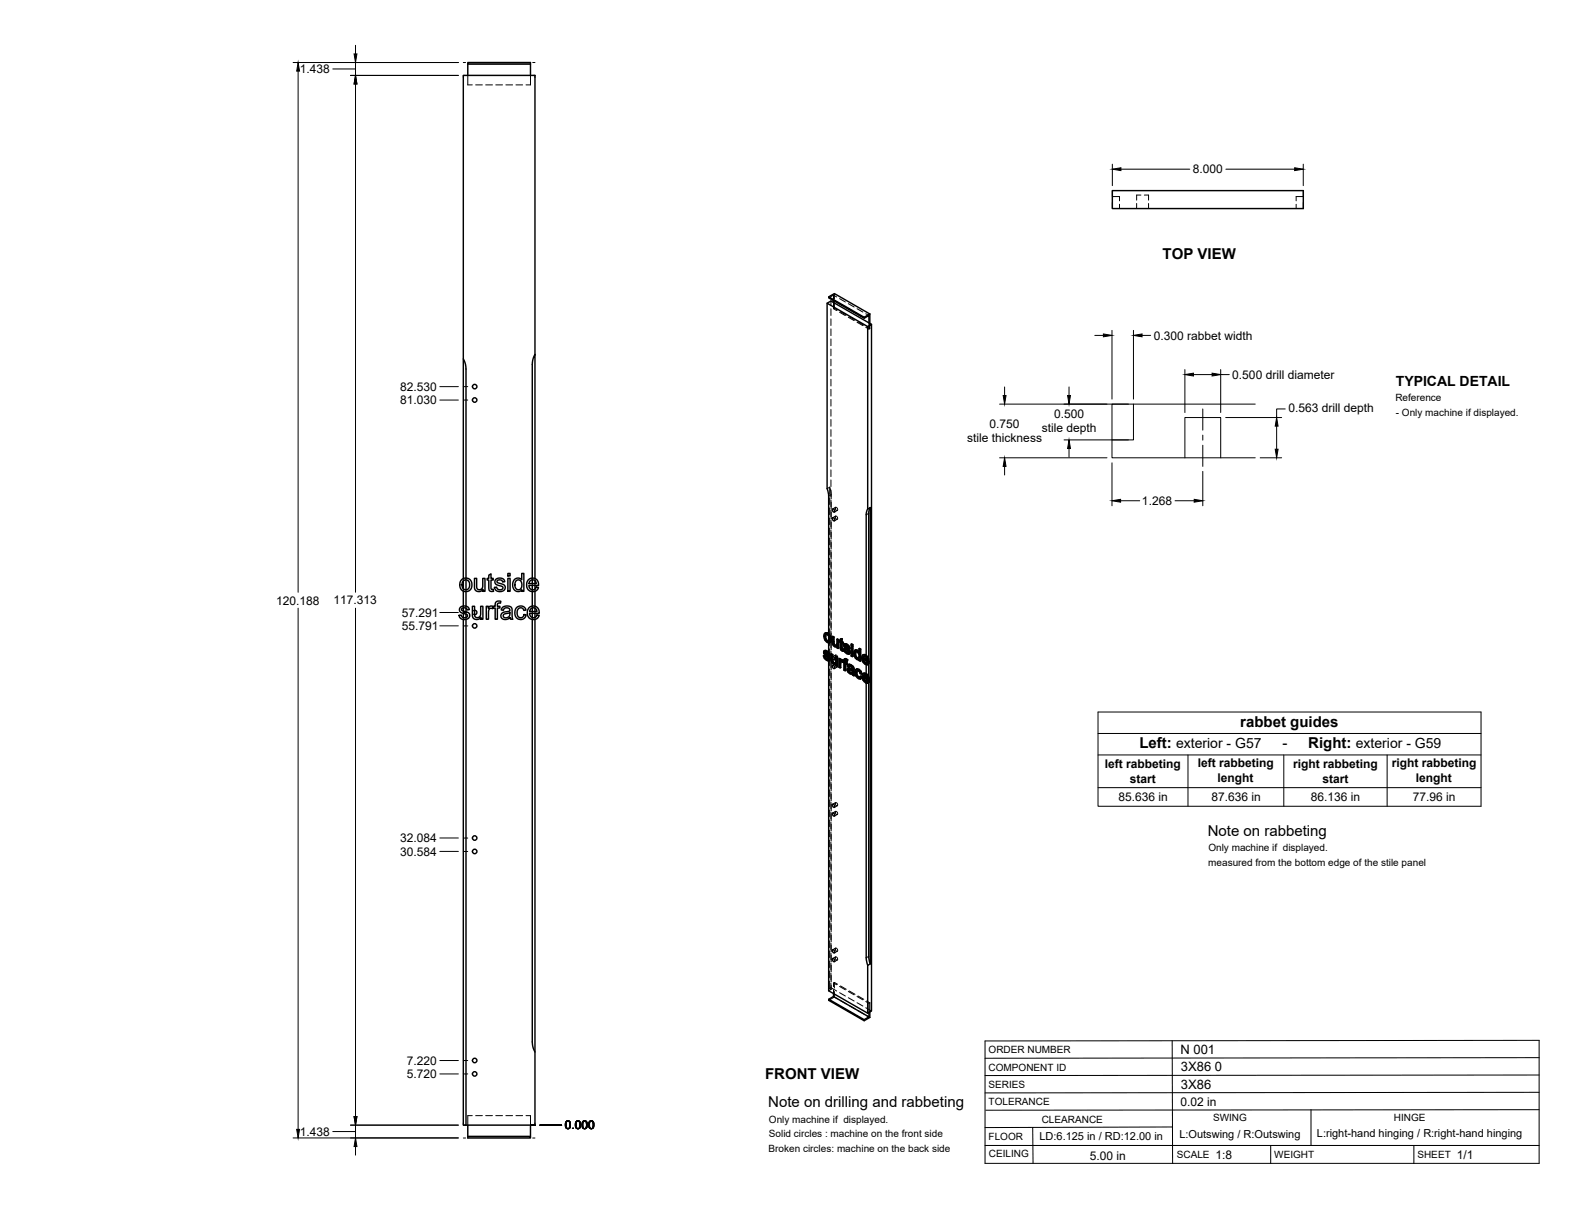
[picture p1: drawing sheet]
<svg xmlns="http://www.w3.org/2000/svg" width="559mm" height="432mm" viewBox="0 0 559 432" stroke-linecap="round" stroke-linejoin="round" font-family="sans-serif">
<!-- layer: Visible -->
<g fill="none" stroke="#000" stroke-width=".51">
<path d="M166 22.8v4M188.2 22.8h-22.2v-.6h22.2v4.6M394.7 67.6h67.7v6.4h-67.7zM293.5 107.6l14.3 8.3M294 105.3l2-1.1 12.6 7.2M295.7 106.7v.6M306.6 112.6l-12.6-7.3v.4l12.6 7.2M308.6 111.4l-2 1.2v.3l1.7-.9v2.6M308.6 111.4v3.4M309.2 115.1l-14.4-8.3-1.3 .8v65.8M164.4 127.3v78M189.8 125.7v-98.9h-25.4v100.5l.6 1.4 .3 2.2v74.2"/>
<path d="M293.5 173.4l.5 2.6v48.9M295.4 183.8l.6 .1 .1 .8-.6-.1zM295.4 180.6l.6 .2 .1 .8-.6-.1zM307.8 180.6v-64.7l1.4-.8v243.6l-1.4 .8v-17l1-.5M307.9 180.6l-.6 2v49.9M308.7 180.1l-.5 2v51.6M308.8 180.1l-1 .5M308.8 180.1v161.9M163.3 215.5l.9-.4h1.2a1.33 1.33 0 0 1 1.1 1.2l-.8 .1a1.02 1.02 0 0 0-.9-.8 1.02 1.02 0 0 0-1 .8l2.6 1.2a1.65 1.65 0 0 1-.4 2 1.65 1.65 0 0 1-2 .1l-.8-.6-.3-.8 .7-.1a1.1 1.1 0 0 0 1.1 1 1.1 1.1 0 0 0 1.1-1l-2-.8a1.17 1.17 0 0 1-.5-1.9zM163.8 205.6a2.31 2.31 0 0 1 3.6 1.8 2.31 2.31 0 0 1-3.3 2.2l-.1-.1a2.81 2.81 0 0 1-.2-3.9zM164.4 219.8v179.4h.9M164.4 206.1v2.8"/>
<path d="M164.4 209.7v5.3M164.4 215.7v1.1M164.4 217.6v1.5M164.4 206.1l.5-.3h.8l.8 .9v1.6l-.7 .9h-1l-.7-.8-.1-1.4zM165.3 205.8v3.5M165.3 209.9v5.2M165.3 215.8v1.3M165.3 217.9v1.2M165.3 219.8v179.4M167.6 215.1h.8v2.6a1.15 1.15 0 0 0 1.1 1.4 1.15 1.15 0 0 0 1-1.5v-2.5h.8v4.6h-.7v-.7a1.63 1.63 0 0 1-1.9 .8 1.63 1.63 0 0 1-1.1-1.8zM168.3 205.2h.8v2.6a1.15 1.15 0 0 0 1.2 1.4 1.15 1.15 0 0 0 1-1.5v-2.5h.8v4.6h-.7v-.7a1.63 1.63 0 0 1-2 .8 1.63 1.63 0 0 1-1.1-1.9zM168.4 216.5a.79 .79 0 0 1 .8 .8 .79 .79 0 0 1-.8 .8"/>
<path d="M172.5 215.1h.7v.7a1.12 1.12 0 0 1 1.8-.6l.7-.1v-.5a1.33 1.33 0 0 1 .6-1.2 1.33 1.33 0 0 1 1.4-.1l-.1 .7a.71 .71 0 0 0-.8 0 .71 .71 0 0 0-.3 .7v.4h.9v.6h-.9v4h-.8v-4h-.7v-.3l-.2 .6-.4-.2a1.07 1.07 0 0 0-1.1 1.5v2.4h-.8zM173.4 204.1l.8-.5v1.6h.8v.6h-.8v3.1l.8 .2 .1 .7-.6 .1a1.04 1.04 0 0 1-1.1-1.5v-2.6h-.6v-.6h.6zM176 205.5l.8-.4 1.2 .1a1.33 1.33 0 0 1 1.1 1.2l-.8 .1a.96 .96 0 0 0-1-.8 .96 .96 0 0 0-.9 .9l2.6 1.1a1.57 1.57 0 0 1-.2 1.9 1.57 1.57 0 0 1-1.9 .3l-.8-.3-.5-.6-.2-.6 .8-.1a1.09 1.09 0 0 0 1.1 1 1.09 1.09 0 0 0 1.1-1l-1.9-.7a1.2 1.2 0 0 1-.9-.9 1.2 1.2 0 0 1 .4-1.2zM178.3 215.5l1.8-.5 1.3 .5 .5 4.2h-.8l-.1-.6a1.75 1.75 0 0 1-2 .8 1.75 1.75 0 0 1-1.3-1.7l.8-.9 1.5-.3a.7 .7 0 0 0 .9-.8 .7 .7 0 0 0-1-.5l-.9 .2-.4 .6-.8-.1zM178.8 218l1.3-.4a.43 .43 0 0 1 .6-.2 .43 .43 0 0 1 .2 .6 1.2 1.2 0 0 1-1 1.2 1.2 1.2 0 0 1-1.4-.9zM180.2 205.2h.8v4.6h-.8zM180.2 203.5h.8v.8h-.8zM182.4 205.7a1.73 1.73 0 0 1 2.7 0v-2.2h.8v6.3h-.8v-.6a1.9 1.9 0 0 1-2.3 .4 1.9 1.9 0 0 1-.9-2.1zM183.1 206.1l.8-.4 .9 .5 .4 1.2-.2 1.2a1.26 1.26 0 0 1-1.7 .5 1.26 1.26 0 0 1-.6-1.6zM183.2 215.6a1.96 1.96 0 0 1 3.4 .9l-.8 .1a1.29 1.29 0 0 0-1.7-.8 1.29 1.29 0 0 0-.6 1.8l.2 .9 .5 .6a1.16 1.16 0 0 0 1.7-1.1l.8 .1-.4 .9a2.18 2.18 0 0 1-2.8 .4 2.18 2.18 0 0 1-.7-2.8zM187.4 205.7a2.15 2.15 0 0 1 2.6-.4 2.15 2.15 0 0 1 1.1 2.4h-3.5l.2 .8a1.29 1.29 0 0 0 1.3 .8 1.29 1.29 0 0 0 1.1-1l.9 .1-.5 .9a2.33 2.33 0 0 1-3.2-.1 2.33 2.33 0 0 1-.2-3.1zM187.7 215.6a2.15 2.15 0 0 1 2.5-.3 2.15 2.15 0 0 1 1.1 2.3h-3.4l.2 .8a1.29 1.29 0 0 0 1.2 .8 1.29 1.29 0 0 0 1.2-1l.8 .1-.5 .9a2.35 2.35 0 0 1-3.2-.1 2.35 2.35 0 0 1-.1-3.2z"/>
<path d="M188.1 206.1l.5-.3h.9l.5 .4 .3 .9h-2.6zM188.3 216l.6-.3a1.27 1.27 0 0 1 1.6 1.3h-2.6zM188.8 219.8v149.9l.4 2.2 .6 1.4M188.8 205.1v-75.8l.4-2.2 .6-1.4v79.6M188.8 205.8v1.3M188.8 207.7v1.6M188.8 209.9v5.2M188.8 215.7v1.3M188.8 217.6v1.5M189.8 219.8v179.4h-24.5M189.8 206v1.1M189.8 207.7v1.3"/>
<path d="M189.8 209.8v5.3M189.8 215.8v1.2M189.8 217.6v1.5M292.1 232.7l.5 .2M292.5 230.9l.9 .1M292.6 232.9l.2-.2 .2 .6-.2 .1zM292.7 231.6l.4 .3M292.7 231.8l1.4 1.1M292.7 224.7l.6-.2 .5 .2zM292.7 224.7l-.4 .5v1l.9 1.5a.95 .95 0 0 0 1.4 .2M292.7 230.8l-.3 .2M292.8 225.9l.2 1"/>
<path d="M292.8 233.4l.5 .5 .5-.1M292.8 230.9l.6 .1 .5 .4M292.8 232.7l-.4-.2a1.16 1.16 0 0 0 .5 1.5l.7 .4 .6-.1M292.9 232l1.5 1.3M292.9 231.4v.1M292.9 231.7l-.2-.3 .7 .3 .4 .6 .4 .2M293 226.9l.2-.1 .6 .6-.4 .1zM293 233.3l.5 .4M293 230.8l-.6 .1-.2 .7 .4 .7 1.1 1.1v.6M293.1 225.1l-.1 .7M293.2 231.1l.5 .4 .2-.1 .4 .4M293.2 226.8l-.2-.9a.5 .5 0 0 1 0-.8 .5 .5 0 0 1 .8 .3l.4 .8 .1 1-.2 .4-.6-.1"/>
<path d="M293.3 233.9l.4 .1M293.5 224.8l.9 .9 .2-.1 .4 1.3M293.7 231.5l.4 .5 .2-.1 .1 .5-.2 .1-.1-.5M293.8 227.4l.3 .1M293.8 224.7l.8 .9M293.8 234h-.1M293.9 233l.3 .4 .2-.1 .1 .5M294 225.7v1.8M294 228.1v3.3M294 232.4v.3M294.2 233.4l.1 .5 .2-.1-.1 .4M294.3 233.9l-.1 .4 .2-.1-.3 .2-.1 117.1 13.8 8"/>
<path d="M294.4 225.7l.3 1.3 .3-.1-.2 .8M294.7 227l-.1 .9 .2-.2-.4 .3M294.8 232.1l.7 .1v2.3M295.3 225.9l.6 .1v2.2M295.3 232.4v2.2l.2-.1 .2 .4M295.3 234.6l.2 .4 .2-.1 .3 .3M295.4 236.2l.6 .1 .1 .8-.6-.1zM295.5 235l.3 .3h.6M295.5 232.2l-.7-.1 .1 2.6 .8 1h.8M295.5 233l.4 .1 .3 .8-.3 .2-.4-.3M295.7 226.1v2.2l.2-.1 .2 .4M295.7 228.3l.2 .5 .2-.2 .4 .3"/>
<path d="M295.8 235.3l.4 .1M295.9 228.8l.3 .3 .6-.1-.2 .2M295.9 226l-.6-.1v2.6l.7 .9 .5 .2 .5-.2M296.2 229.1l.4 .1M296.4 235.3l-.2 .1M296.4 235.2l-.2 .2M296.5 233.1l.7 .1v3l-.3 .1v-3M296.5 235.7v.4l.4 .2M296.5 235.7l-.1 .1M296.9 226.8l.7 .1v3.1l-.3 .1v-3M297 229.4v.5l.3 .2M297 229.4l-.2 .1"/>
<path d="M297.2 233.2l-.7-.1-.1 2.1M297.6 226.9l-.7-.1v1.9l-.3 .5M297.6 233.7l.6 .1v.4l.3-.2M298 233.9v.5l.8-.3M298.1 234.8l.2 2.1-.2 .1v-1.6M298.1 227.3h-.3v.4l.3 .2 .1 2.5 .5 .5h.6l-.1-.4h-.4M298.1 226.8l.7-.2v1M298.2 233.8l-.6-.1v3l.5 .3M298.3 234.1h.5l.4 .3M298.4 234.7h.1M298.6 226.7v1.1l.6 .1M298.6 227.8l.6 .1-.2 .5v-.4"/>
<path d="M298.6 234.2l.4 .4M298.6 230.2l.4 .2M298.7 230.4l.5 .1M298.8 226.6l-.7 .2v.7l-.3-.2M298.8 228.3v1.8M298.9 235l-.6-.3v.6M299 228.4l-.4-.2v2h.3M299 234.5v.4l.4 .2v2.6l.4 .3M299 234.7l-.1 .3M299 230.6l.1 .5M299 234.9l-.1 .1M299.3 230.3l.4 .2"/>
<path d="M299.6 228.5l.9 .1M299.7 233.8l1.1 .3M299.7 230.5l.2-.2 .2 .6-.2 .1zM299.8 229.2l.4 .3M299.8 229.4l1.5 1.1M299.8 235l.8 .2-.2 .5v-.4M299.9 228.4l-.3 .2M299.9 233.7l-.3 .1M299.9 231l.5 .5h.5M299.9 228.5l1.2 .5M299.9 230.3l-.4-.1a1.29 1.29 0 0 0 .6 1.5l.7 .4 .5-.2M300 229.7l1.6 1.2"/>
<path d="M300 229v.1M300.1 229.3l-.3-.2 .7 .2 .4 .7 .4 .1M300.1 234.4v.5M300.1 235.5v2.4l-.3 .1v-2.6l.6 .3M300.1 233.9l.4 .3 .3-.1-.3 .5v-.4M300.1 230.9l.5 .5M300.1 228.4l-.7 .3v.5l1.5 1.9-.1 .5M300.3 228.7l.5 .4 .3-.1 .3 .5M300.4 233.8h-.8l-.2 .9-.4-.2h.4M300.4 231.5l.4 .1M300.5 234.6l-.1-.1a.27 .27 0 0 0-.4-.1 .27 .27 0 0 0-.2 .3v.3l.8 .2M300.8 229.1l.4 .5 .2-.1 .2 .5-.3 .1-.1-.5"/>
<path d="M300.9 237.1l.5-.1 1 .3M300.9 231.6h-.1M301 230.6l.3 .5 .3-.2 .1 .5M301 237.9l.2 .4 .2-.1 .4 .3M301.1 237.7l.3 .5M301.1 237l-.3 .2M301.2 238.3l.3 .4h.7M301.2 236.4l.1-.1-.2 .3zM301.2 237.6l-.1 .1M301.2 235.8l.8 .1 .6 .4M301.3 237.6l.3 .1a.59 .59 0 0 1 .7 .3 .59 .59 0 0 1-.1 .7l-.2 .1M301.3 237.6l-.2 .1"/>
<path d="M301.3 237.6l-.1 .1M301.3 236.3l.9 .5a.36 .36 0 0 1 .2 .6 .36 .36 0 0 1-.6-.1l-.6-.2M301.3 231.1l.1 .4 .3-.1-.2 .4M301.4 237l-.8 .3 .1 .9 .7 .8 1 .1 .1 .4 .5 .3M301.4 231.5l-.1 .4 .2-.1-.3 .3M301.4 235.7l-.5 .2M301.5 238.7h.8M301.8 236.1l.5 .4 .3-.2 .3 .4M302 229.7l.6 .1zM302 228.6l.6 .1zM302 229.7v3l.4 .3M302 228.6v.6l.4 .2"/>
<path d="M302 235.9l-.6-.2-.5 .2-.3 .4 .5 .3M302.3 236.5l.3 .4 .3-.2 .1 .5M302.6 229.8v3.1l-.2 .1v-3M302.6 228.7l-.2 .7v-.6M302.6 236.9l.2 .4 .2-.1 .1 2M302.8 237.3v2.1l.3-.2 .1 .4-.2 .2-.2-.4M303.4 232.1l.2 .9M303.4 230.7h.8l.5 .4M303.6 233l.2-.1 .5 .6-.3 .1zM303.6 231.3l.6 .1 .5 .9v1.1l-.3 .3-.3-.1M303.6 231.3l-.2 .8 .2-.2 .2 1M303.6 231.2v.1"/>
<path d="M303.7 230.6l-.4 .2M303.8 231.2l-.2 .7M303.8 238.8l.2 1 .2-.2 .6 .6M303.9 237.4l.9 .1 .7 .6M304 239.8l.5 .5h.6M304 230.8l.7 .4M304.1 237.3l-.4 .2M304.2 238l-.2 .7M304.2 230.7l-.5-.1a1.94 1.94 0 0 0 0 3.2l.7 .3 .4-.1M304.3 233.5l.3 .1M304.5 237.6l.7 .7 .3-.2 .3 1-.2 .1-.4-.9M304.7 230.2l.5 .2 .2-.1v4.2l-.2 .1v-4.2"/>
<path d="M304.8 234v.4l.4 .2M304.8 234l-.2 .1M304.8 237.5a1.12 1.12 0 0 0-1.4 .3 1.12 1.12 0 0 0 0 1.4l.8 1.3 1.1 .4M305.2 240l.4 .3M305.4 230.3l-.4-.3-.3 .2v1.5l-.3-.5M305.6 239.2l-.4-.2-.5-.9-.7-.1-.2 .8 .2-.1 .2 .9M306.1 232.4h1.1l.8 .9M306.2 233.4l1.5 .8-.5-1.1a.51 .51 0 0 0-.6-.3 .51 .51 0 0 0-.4 .6l.2-.1 1.2 .6M306.2 239h1.1l.9 .9M306.3 239.9l1.5 .9-.5-1.1a.51 .51 0 0 0-.6-.3 .51 .51 0 0 0-.4 .5l.3-.1 1.2 .7M306.4 233.9l.2 .6M306.4 234.7l.6 .6 .6-.1"/>
<path d="M306.6 232.9l-.2 .4M306.7 239.4l-.1 .4M306.9 232.5l.9 .9 .2-.1 .4 1.3M307 235.3l.4 .1M307.1 239.1l.8 .9 .3-.1 .3 1.3M307.2 232.4l-.7-.2-.7 .5 .1 1.7 .6 .9 .9 .6h.3l.6-.7M307.3 235.8v3.2l-.6-.2-.5 .2-.3 .6v1l.6 1.1 .6 .6 .7 .1 .7-.6M307.3 233.3v.5M307.3 234.4v.8M307.3 239.7v.5M307.5 235.3l-.1 .1M307.7 235l.4 .4"/>
<path d="M307.8 233.4l.3 1.4 .3-.2-.3 .2M307.9 240l.4 1.3 .2-.1-.2 .1M308.1 234.9l-1.9-1.1 .2 .9 .2-.2 .6 .6M308.2 234.9v.2M308.2 235.5v4.5M308.3 235.2l-.5 .6M308.3 235.2l-.4-.3-.5 .5M305.6 240.3l.3-.1-.6 .7zM305.9 240.2l-.5-.4-.4 .6-.5-.1M306.6 241.3l.5 .5h.6M306.6 240.5l.2 .6M307.1 241.8l.4 .1"/>
<path d="M307.3 240.9v.8l-.5-.6-.2 .2-.3-1 1.9 1.3M307.3 242.3v97.6M307.6 241.9h-.1M307.8 241.6l.5 .3M308.2 242.2l-.2 .2M308.2 242.2v97.1l.6 2.7M308.5 241.8l-.3 .4M308.5 241.8l-.5-.3-.5 .4M295.4 288.5l.6 .2 .1 .8-.6-.2zM295.4 285.4l.6 .2 .1 .8-.6-.2zM295.4 337l.6 .2 .1 .8-.6-.1zM307.3 339.8l.6 2.7"/>
<path d="M295.4 340.2l.6 .1 .1 .8-.6-.1zM295.7 352.5v1.1l-1.7 .9v.4l12.6 7.3v-.4l-12.6-7.3M295.7 353.6l12.6 7.2-1.7 1M308.3 359.2v1.6M308.6 359.1v1.9l-2 1.2M166 399.2v4.6h22.2v-.6h-22.2M188.2 399.2v4"/>
<circle cx="168.4" cy="137.2" r=".79"/>
<circle cx="168.4" cy="141.9" r=".79"/>
<circle cx="168.4" cy="222.1" r=".79"/>
<circle cx="168.4" cy="297.3" r=".79"/>
<circle cx="168.4" cy="302.1" r=".79"/>
<circle cx="168.4" cy="376.3" r=".79"/>
<circle cx="168.4" cy="381" r=".79"/>
</g>
<!-- layer: Hidden -->
<g fill="none" stroke="#000" stroke-width=".35">
<path d="M166 26.8v3.3h1.6M168.8 30.1h2.3M172.3 30.1h2.4M175.9 30.1h2.4M179.5 30.1h2.4M183 30.1h2.4M188.2 26.8v3.3h-1.6M394.7 69.7h2.5v1.6M397.2 72.5v1.5M403.3 72.2v1.8M404.8 69.2h-1.5v1.8M406 69.2h1.5v1.8"/>
<path d="M407.5 72.2v1.8M459.9 72.5v1.5M462.4 69.7h-2.5v1.6M294.8 106.8v1.6M294.8 109.6v2.3M294.8 113.1v2.4M294.8 116.7v2.4M295.7 104.7v2M295.7 107.3v2.2M295.7 104.7l-1.7 1M295.7 104.7l1.1 .7M296 109.3l-.3 .2 1.1 .7"/>
<path d="M296 104.2v2M296 107.4v1.9M296 109.3l1.2 .7M297.9 106l2 1.1M297.9 110.8l2 1.2M298.2 110.6l2 1.2M301 107.7l2 1.2M301 112.6l2 1.1M301.3 112.4l2.1 1.2M304.1 109.5l2 1.2M304.1 114.3l2 1.2M304.4 114.2l2.1 1.2"/>
<path d="M307.2 111.3l1.1 .7M307.2 116.1l1.1 .7M307.5 116l1.1 .6M308.3 114.6v2.2l.3-.2v-1.8M294.8 120.3v2.4M294.8 123.8v2.4M294.8 127.4v2.4M294.8 131v2.4M294.8 134.6v2.3M294.8 138.1v2.4M294.8 141.7v2.4M294.8 145.3v2.4"/>
<path d="M294.8 148.8v2.4M294.8 152.4v2.4M294.8 156v2.4M294.8 159.6v2.3M294.4 172.9l.4 1.6 .1 2.5M294.4 172.9v2.6M294.4 176.6v2.4M294.4 172.9l-.9 .5M294.8 163.1v2.4M294.8 166.7v2.4M294.8 170.3v2.4M294.8 173.9v2.3"/>
<path d="M294.8 177.4v2.4M294.9 178.1v2.4M294.4 180.2v2.4M294.4 183.8v2.4M294.4 187.4v2.3M294.4 190.9v2.4M294.4 194.5v2.4M294.4 198.1v2.3M294.8 181v2.4M294.8 184.6v2.4M294.8 188.2v2.3M294.8 191.7v2.4"/>
<path d="M294.8 195.3v2.4M294.8 198.9v2.4M294.9 181.7v2.4M294.9 185.3v2.4M294.9 188.8v2.4M294.9 192.4v2.4M294.9 196v2.4M294.9 199.6v2.4M296.4 183.2a.56 .56 0 0 1 .7 .3 .56 .56 0 0 1-.3 .7l-.4-.4zM296.4 180a.59 .59 0 0 1 .7 .4 .59 .59 0 0 1-.3 .7l-.5-.6zM296.4 183.1l-1 .6M296.4 180l-1 .6"/>
<path d="M297.1 184.2l-1 .6M297.1 181.1l-1 .6M164.4 205.3v.8M164.4 208.9v.8M164.4 215v.7M164.4 216.8v.8M164.4 219.1v.7M165.3 205.1v.7M165.3 209.3v.6M165.3 215.1v.7M165.3 217.1v.8M165.3 219.1v.7"/>
<path d="M168.4 216.5a.79 .79 0 0 0-.8 .8 .79 .79 0 0 0 .8 .8M188.8 205.1v.7M188.8 207.1v.6M188.8 209.3v.6M188.8 215.1v.6M188.8 217v.6M188.8 219.1v.7M189.8 205.3v.7M189.8 207.1v.6M189.8 209v.8M189.8 215.1v.7M189.8 217v.6"/>
<path d="M189.8 219.1v.7M294.4 201.7v2.3M294.4 205.2v2.4M294.4 208.8v2.4M294.4 212.4v2.4M294.4 215.9v2.4M294.4 219.5v2.4M294.8 202.4v2.4M294.8 206v2.4M294.8 209.6v2.4M294.8 213.1v2.4M294.8 216.7v2.4"/>
<path d="M294.9 203.1v2.4M294.9 206.7v2.4M294.9 210.3v2.4M294.9 213.8v2.4M294.9 217.4v2.4M292.4 232.5l.3 1-.2 .1M292.4 231.3l.1 .4-.2 .2M292.5 230.9l-.3 .5M292.5 225.6l.4 1.3-.3 .1M292.5 231.7l.3 .5-.2 .1M292.7 230.8l-.4 .3M292.7 233.5l.8 .6-.2 .2"/>
<path d="M292.8 231.4l.2-.1-.1 .1M292.8 232.2l1.2 1.1-.3 .1M292.9 226.9l.9 .9-.3 .1M292.9 224.5l-.6 1.2M292.9 231.3l-.2 .1M293 231.3l.4 .1-.2 .1M293.1 225.1l-.1 .1M293.2 225.1h.6l-.3 .1M293.4 231.4l.4 .4-.2 .1M293.5 234.1l.5 .2-.2 .2M293.8 225.1l.4 .5-.1 .2M293.8 227.8l.6 .2-.2 .1"/>
<path d="M293.8 233.8h.1M293.8 231.8l.2 .4-.2 .1M293.9 233.8l-.1 .2M294 233.3l.1 .3-.2 .1M294 232.2l.4 .2M294 224.9v.8M294 227.5v.6M294 231.4v1M294 232.7v1.8M294.1 233.6l-.2 .2M294.3 225.7l.2 .8-.2 .3M294.3 234.3h-.3"/>
<path d="M294.3 227.4l-.2 .1M294.4 223.1v2.4M294.4 226.7v2.3M294.4 230.2v2.4M294.4 233.8v2.4M294.4 237.4v2.4M294.5 226.7l-.4 .9M294.6 227.9l-.2 .1M294.8 220.3v2.4M294.8 223.9v2.4M294.8 227.4v2.4M294.8 231v2.4"/>
<path d="M294.8 234.6v2.4M294.8 238.1v2.4M294.9 221v2.4M294.9 224.6v2.3M294.9 228.1v2.4M294.9 231.7v2.4M294.9 235.3v2.4M294.9 238.9v2.3M295 232l.1 2.3-.2 .2M295.1 234.3l.1 .5-.2 .1M295.2 234.8l.3 .4-.2 .2M295.5 225.7v2.4l-.2 .1"/>
<path d="M295.5 228.1l.1 .5-.2 .1M295.5 235.2l.5 .4-.3 .1M295.6 228.6l.3 .4-.2 .1M295.9 229l.5 .3-.3 .1M296 235.6l.8-.1-.2 .1M296.4 229.3h.8l-.2 .1M296.4 232.5a.58 .58 0 0 1 .7 .3 .58 .58 0 0 1-.3 .7l-.4-.3zM296.4 235.6a.58 .58 0 0 1 .7 .3 .58 .58 0 0 1-.3 .7l-.4-.3zM296.4 235.3h.1M296.4 232.4l-1.1 .7 .2 .7M296.4 235.5l-1 .6M296.5 235.2l-.2 .2"/>
<path d="M296.7 235.1l-.3 .2M296.7 232.9v1.9l-.3 .4M296.8 235.5l-.3 .6M296.8 236l.4 .2M296.8 229h.1M296.9 229l-.2 .1M297.1 228.9l-.3 .1M297.1 233.5l-1 .6M297.1 236.6l-1 .6M297.1 226.7v1.9l-.3 .4M297.2 229.3l-.2 .6M297.2 229.7l.4 .3"/>
<path d="M297.9 233.6v3l-.3 .1M297.9 236.6l.4 .3M298 227.6l.4 .2-.3 .1M298 227.2l-.2 .5M298.1 227.3l.3 .1M298.2 234.2v.1M298.4 227.8v2.3l-.2 .2M298.4 226.7v.7l-.3 .1M298.4 230.1l.2 .4-.2 .1M298.4 234l-.4 .4M298.5 234.6l-.1 .1M298.5 234.5l.3 .1-.2 .1"/>
<path d="M298.6 228.2l.2-.2v.3M298.6 230.5l.4 .3-.3 .1M298.8 234.6l.3 .3M298.8 228l.4 .3M299 230.8l.3 .1M299 234.7l.3-.2-.2 .4M299.1 234.9h-.1M299.2 234.4l.1 .1M299.3 234.8l.3 .2-.2 .1M299.3 234.5l-.3 .4M299.3 234.4l-.3 .2M299.4 234.5l.2 .1"/>
<path d="M299.5 230.2l.3 .9-.2 .1M299.6 228.9l-.2 .6M299.6 235v2.6l-.2 .1M299.6 237.6l.5 .3M299.7 229.3l.3 .5-.3 .1M299.7 228.6l-.4 .4M299.7 233.9l-.1 .7-.2 .1M299.8 228.5l-.4 .2M299.8 233.7l-.3 .3M299.8 231.1l.8 .7-.2 .1M299.8 235.4l.3-.1v.2M299.9 234.4h.2"/>
<path d="M300 229.8l1.1 1.1-.3 .1M300.1 228.9l-.1 .1M300.1 235.3l.5 .3M300.1 228.9l.5 .1-.3 .2M300.2 234.3h.2l-.2 .2M300.4 234.3l.3 .2M300.6 229l.4 .4-.3 .1M300.6 231.8l.6 .2-.3 .1M300.8 237.5l.2 .7-.2 .2M300.8 236.2l.5 .3M300.9 237.1l-.4 .5M301 229.4l.1 .4-.2 .2"/>
<path d="M301 237l-.4 .3M301 238.2l.7 .7-.3 .1M301.1 231.5h-.2M301.1 235.8l-.5 .5M301.1 231.5l-.2 .1M301.1 230.9l.1 .3-.2 .2M301.1 235.7l-.3 .2M301.1 229.8l.5 .2M301.2 231.2l-.1 .3M301.3 237.5h.2zM301.3 237.5l-.1 .1M301.4 237.5l-.3 .1"/>
<path d="M301.4 231.9l-.2 .1M301.3 236.3h.1M301.5 237.5l1.1 .3-.2 .1M301.5 236.2l.5 .1-.3 .1M301.7 238.9l.5 .1-.3 .2M302 236.3l.5 .5-.3 .1M302.2 239h.4l-.2 .1M302.2 229.6v3l-.2 .1M302.2 228.5v.5l-.2 .2M302.2 232.6l.4 .3M302.2 229l.4 .3M302.4 237.3l.2 .1"/>
<path d="M302.4 238.6l-.2 .1M302.5 236.8l.1 .5-.2 .1M302.5 238.5l-.2 .2M302.6 237.8l-.3 .8M302.6 237.3l-.2 .2M302.6 239l.1 .4-.2 .1M302.7 239.4l.5 .2M303.1 231.6l.2 1-.2 .1M303.3 232.6l.4 .7-.2 .2M303.3 230.9l-.4 .9M303.5 230.7l-.5 .3M303.6 238.4l.3 1.4-.2 .1"/>
<path d="M303.7 233.3l.6 .6-.3 .1M303.7 237.6l-.3 .9M303.8 231.2h.5l-.2 .1M303.8 231.2h-.2M303.8 231.2h.1M303.9 239.8l.9 .8-.3 .2M303.9 237.4l-.4 .4M304.2 238h-.2M304.2 237.9h.6l-.2 .2M304.3 233.9l.7-.1-.2 .2M304.3 231.2l.5 .5-.2 .2M304.7 231.2l.3 .3"/>
<path d="M304.8 237.9l.4 .4-.3 .1M304.8 233.5l-.2 .1M304.8 231.7l.2 1.1-.2 .1M305 230v1.5l-.3 .2M305 232.8l-.4 .8M305 233.8l-.2 .6M305 234.2l.4 .3M305.2 238.3l.2 .6-.2 .1M305.4 238.9l.4 .2M305.4 239.8l-.4 .6M305.9 233.3l.4 1.3-.3 .2M306.1 239.9l.3 1.3-.2 .1"/>
<path d="M306.2 233.8l.2-.1v.2M306.3 234.6l.9 .9-.2 .2M306.3 232.3l-.6 1.1M306.4 233.7l2 1.1M306.4 238.9l-.5 1.1M306.6 232.9h-.2M306.7 232.7l.5 .1-.3 .1M306.7 239.4h-.1M306.8 239.3l.5 .1-.2 .1M307.2 232.8l.5 .6-.2 .2M307.2 235.5l.7 .2-.2 .2M307.3 239.4l.5 .5-.2 .2"/>
<path d="M307.3 232.5v.8M307.3 233.8v.6M307.3 235.2v.6M307.3 239v.7M307.6 235.2h.1M307.6 233.9l.3 .2M307.6 235.2l-.1 .1M307.7 235.2l-.3 .1M307.7 233.4l.2 .7-.2 .1M307.8 240l.2 .6-.2 .2M307.9 234.9l-.3 .3M308 235.7h-.1"/>
<path d="M308.2 233.7v1.2M308.2 235.1v.4M308.2 240v1.4M294.4 240.9v2.4M294.4 244.5v2.4M294.4 248.1v2.4M294.4 251.7v2.3M294.4 255.2v2.4M294.4 258.8v2.4M294.8 241.7v2.4M294.8 245.3v2.4M294.8 248.9v2.3"/>
<path d="M294.8 252.5v2.3M294.8 256v2.4M294.8 259.6v2.4M294.9 242.4v2.4M294.9 246v2.4M294.9 249.6v2.4M294.9 253.2v2.3M294.9 256.7v2.4M304.8 240.6l.7 .2M305.2 240.3h-.1M306.3 240.3l.2-.1 .1 .3M306.4 241.2l.9 .9-.2 .2"/>
<path d="M306.5 240.2l2 1.1M307.3 242.1l.8 .2-.3 .1M307.3 240.2v.7M307.3 241.7v.6M307.7 241.8h.1M307.8 240.5l.2 .1M307.8 241.7l-.1 .1M308 241.5l-.3 .3M308.2 241.6l-.1 .7M294.4 262.4v2.4M294.4 266v2.3M294.4 269.5v2.4"/>
<path d="M294.4 273.1v2.4M294.4 276.7v2.3M294.8 263.2v2.3M294.8 266.7v2.4M294.8 270.3v2.4M294.8 273.9v2.4M294.8 277.5v2.3M294.9 260.3v2.4M294.9 263.9v2.4M294.9 267.4v2.4M294.9 271v2.4M294.9 274.6v2.4"/>
<path d="M294.9 278.2v2.3M294.4 280.2v2.4M294.4 283.8v2.4M294.4 287.4v2.4M294.4 291v2.3M294.4 294.5v2.4M294.4 298.1v2.4M294.8 281v2.4M294.8 284.6v2.4M294.8 288.2v2.4M294.8 291.7v2.4M294.8 295.3v2.4"/>
<path d="M294.8 298.9v2.4M294.9 281.7v2.4M294.9 285.3v2.4M294.9 288.9v2.4M294.9 292.4v2.4M294.9 296v2.4M294.9 299.6v2.4M296.4 287.9a.58 .58 0 0 1 .7 .4 .58 .58 0 0 1-.3 .7l-.4-.4zM296.4 284.8a.58 .58 0 0 1 .7 .3 .58 .58 0 0 1-.3 .8l-.4-.4zM296.4 287.9l-1 .6M296.4 284.8l-1 .5M297.1 289l-1 .6"/>
<path d="M297.1 285.9l-1 .5M294.4 301.7v2.4M294.4 305.2v2.4M294.4 308.8v2.4M294.4 312.4v2.4M294.4 316v2.3M294.4 319.5v2.4M294.8 302.5v2.3M294.8 306v2.4M294.8 309.6v2.4M294.8 313.2v2.4M294.8 316.7v2.4"/>
<path d="M294.9 303.2v2.3M294.9 306.7v2.4M294.9 310.3v2.4M294.9 313.9v2.4M294.9 317.5v2.3M294.4 323.1v2.4M294.4 326.7v2.4M294.4 330.2v2.4M294.4 333.8v2.4M294.4 337.4v2.4M294.8 320.3v2.4M294.8 323.9v2.4"/>
<path d="M294.8 327.5v2.3M294.8 331v2.4M294.8 334.6v2.4M294.8 338.2v2.4M294.9 321v2.4M294.9 324.6v2.4M294.9 328.2v2.3M294.9 331.7v2.4M294.9 335.3v2.4M294.9 338.9v2.4M296.4 339.6a.56 .56 0 0 1 .7 .3 .56 .56 0 0 1-.3 .7l-.4-.4zM296.4 336.4a.59 .59 0 0 1 .7 .4 .59 .59 0 0 1-.3 .7l-.5-.6z"/>
<path d="M296.4 339.5l-1 .6M296.4 336.4l-1 .6M297.1 337.5l-1 .6M294.4 350.7l.5 .3M294.4 341v2.3M294.4 344.5v2.4M294.4 348.1v2.6M294.8 341.8v2.3M294.8 345.3v2.4M294.8 348.9v1.5M294.8 350.4l-.4 .3M294.8 350.4l2 1.2"/>
<path d="M294.9 342.5v2.3M294.9 346v2.4M294.9 349.6v1.4M294.9 351l-.9 .5M295.7 350v-1.2l.3-.2v2M295.7 351.2v1.3M295.7 348.8l1.1 .6M296 353.8l-2 1.1M296 351.8v2M296 348.6l1.2 .6M296 353.8l1.2 .6M297.1 340.6l-1 .6"/>
<path d="M297.9 350l2 1.2M297.9 352.2l2 1.2M298.2 349.8l2 1.2M298.2 355l2 1.2M301 351.8l2 1.2M301 354l2 1.2M301.3 351.6l2.1 1.2M301.3 356.8l2.1 1.2M304.1 353.6l2 1.2M304.1 355.8l2 1.2M304.4 353.4l2.1 1.2M304.4 358.6l2.1 1.2"/>
<path d="M307.2 355.3l1.1 .7 .3-.2M307.2 357.5l2 1.2M307.5 355.2l1.1 .6M308.3 356v3.2M308.6 355.8v3.3M307.5 360.4l1.1 .6M167.6 395.8h-1.6v3.4M168.8 395.8h2.3M172.3 395.8h2.4M175.9 395.8h2.4M179.5 395.8h2.4M183 395.8h2.4"/>
<path d="M186.6 395.8h1.6v3.4"/>
</g>
<!-- layer: Reference -->
<g fill="none" stroke="#000" stroke-width=".35">
<path d="M164.4 22.2h.8M165.2 26.8h-.8v.7M189 26.8h.8v.7M189 22.2h.8M394.7 67.6v2.1M394.7 71.9v2.1M462.4 67.6v2.1M462.4 71.9v2.1M164.4 137.2h1.6M164.4 141.9h1.6M402.1 143.4v12.7h-7.6M445.3 143.4h-50.8v19h50.8"/>
<path d="M420.4 162.4v-14.3h12.7v14.3M164.4 217.3h1.6M164.4 222.1h1.6M164.4 297.3h1.6M164.4 302.1h1.6M164.4 376.3h1.6M164.4 398.4v.8h.8M164.4 381h1.6M188.2 399.2h1.6zM189.8 398.4v.8h-.8M164.4 403.8h.8M189 403.8h.8"/>
</g>
<!-- layer: Hidden Narrow -->
<path d="M294.9 175.5l-.9 .5M293.5 232.8l-.2 .1M295 233.8l-.2 .2M295.5 227.6l-.2 .1M296.7 234.5l-.2 .2M297.1 228.3l-.2 .1M298.4 229.5l-.3 .2M299.6 234.3l-.2 .1M300.6 230.4l-.2 .2M301.9 237.6l-.3 .1M302.6 238l-.2 .1" fill="none" stroke="#000" stroke-width=".35"/>
<!-- layer: Visible Narrow -->
<path d="M308.2 182.1l-.9 .6M293.5 232.3l-.2 .1M295.5 233.9l-.2 .1M295.9 227.7l-.2 .1M298.8 229.8l-.2 .1M300.1 234.6l-.3 .1M300.6 229.9l-.2 .1M301.8 237.1l-.2 .2M303 237.6l-.2 .2M303 238.3l-.2 .1M308.2 339.3l-.9 .6" fill="none" stroke="#000" stroke-width=".35"/>
<!-- layer: Titleblock -->
<path d="M349.5 369.3l196.6-.2v43.7h-196.6zM415.9 369.3l.1 43.5M546.1 375.3l-196.6 .2M416 399.9l-66.5 .2M465.1 393.7v12.7M546.1 393.7l-196.3 .2M546.1 387.6l-196.6 .2M546.1 381.4l-196.6 .2M349.5 406.4h196.6M366.4 400l.1 12.8M450.8 406.4v6.4M501.6 406.4v6.4" fill="none" stroke="#000" stroke-width=".36"/>
<!-- layer: Custom Tables -->
<path d="M389.6 252.6h135.9v33.5h-135.9zM389.6 260.2h135.9M389.6 267.9h135.9M389.6 279.5h135.9M421.5 267.9v18.2M455.5 267.9v18.2M492.1 267.9v18.2" fill="none" stroke="#000" stroke-width=".35"/>
<!-- layer: FD_Dimensions -->
<g fill="none" stroke="#000" stroke-width=".35">
<path d="M126.1 16.1v3M104 22.2h58.6M105.8 25.2v184.9M118.1 24.5h8M124.4 26.8h38.2M126.1 22.2v4.6M126.1 29.8v180.3M394.7 58.3v7.6M462.4 58.3v7.6M397.7 60h24.4M434.9 60h24.4M388.4 119h3.1"/>
<path d="M394.5 117.2v24.4M402.1 117.2v24.4M405.2 119h3M156 137.2h6.6M356.4 137.3v3M379.3 137.3v3M420.4 131.1v15.3M423.4 132.9h6.6M433.1 131.1v15.3M433.1 132.9h3M156 141.9h6.6M354.6 143.4h45.8"/>
<path d="M377.5 156.1h22.9M379.3 159.1v3.1M434.9 148.1h19.8M452.9 151.2v8.2M456 145.1h-3.1v3M354.6 162.4h38.1M356.4 165.5v3M394.5 164.2v15.3M397.6 177.7h6.8M416.9 177.7h6.8M426.7 167.3v12.2M447.1 162.4h7.6"/>
<path d="M105.8 215.8v184.9M126.1 215.8v180.4M156 217.3h6.6M156 222.1h6.6M156 297.3h6.6M156 302.1h6.6M156 376.3h6.6M124.4 399.2h38.2M126.1 399.2v4.6M156 381h6.6M191.6 399.2h7.7M104 403.8h58.6"/>
<path d="M118.1 401.5h8M126.1 406.8v3.1"/>
</g>
<g fill="#000" stroke="#000" stroke-width=".35">
<path d="M125.6 19.1h1l-.5 3.1zM105.8 22.2l.5 3h-1zM126.1 26.8l.5 3h-1zM394.7 60l3-.5v1zM459.3 59.5l3.1 .5-3.1 .5zM391.5 118.5l3 .5-3 .5zM402.1 119l3.1-.5v1zM420.4 132.9l3-.5v1zM430 132.4l3.1 .5-3.1 .5zM355.9 140.3h1l-.5 3.1zM379.3 156.1l.5 3h-1zM378.8 140.3h1l-.5 3.1z"/>
<path d="M452.4 159.4h1.1l-.6 3zM452.9 148.1l.6 3.1h-1.1zM356.4 162.4l.5 3.1h-1zM394.5 177.7l3.1-.5v1zM423.7 177.2l3 .5-3 .5zM125.6 396.2h1l-.5 3zM105.3 400.7h1l-.5 3.1zM126.1 403.8l.5 3h-1z"/>
</g>
<!-- layer: Smart Centers -->
<path d="M426.7 145.1v7.5M426.7 154.4v1.8M426.7 158v7.5" fill="none" stroke="#000" stroke-width=".35"/>
<g font-size="5.3">
<text x="412.5" y="92">TOP VIEW</text>
<text x="440" y="257.8">rabbet guides</text>
<text x="404.3" y="265.4">Left: exterior - G57</text>
<text x="455" y="265.4">-</text>
<text x="464.2" y="265.4">Right: exterior - G59</text>
<text x="428.5" y="296.6">Note on rabbeting</text>
<text x="271.4" y="382.7">FRONT VIEW</text>
<text x="272.6" y="392.9">Note on drilling and rabbeting</text>
</g>
<text font-size="5" x="495.2" y="136.9">TYPICAL DETAIL</text>
<g font-size="4.6">
<text x="418.8" y="373.8">N 001</text>
<text x="419" y="380.1">3X86 0</text>
<text x="419" y="386.2">3X86</text>
</g>
<g font-size="4.3">
<text x="106.3" y="26">1.438</text>
<text x="423.2" y="61.5">8.000</text>
<text x="409.3" y="120.5">0.300 rabbet width</text>
<text x="437.2" y="134.4">0.500 drill diameter</text>
<text x="142" y="138.7">82.530</text>
<text x="142" y="143.4">81.030</text>
<text x="374" y="148.3">0.500</text>
<text x="457.1" y="146.2">0.563 drill depth</text>
<text x="351.1" y="151.8">0.750</text>
<text x="369.7" y="153.4">stile depth</text>
<text x="343.2" y="157">stile thickness</text>
<text x="405.2" y="179.2">1.268</text>
<text x="97.9" y="214.5">120.188</text>
<text x="118.3" y="214.5">117.313</text>
<text x="142.5" y="218.8">57.291</text>
<text x="142.5" y="223.6">55.791</text>
<text x="392" y="272.6">left rabbeting</text>
<text x="425" y="272.2">left rabbeting</text>
<text x="458.8" y="272.6">right rabbeting</text>
<text x="493.8" y="272.2">right rabbeting</text>
<text x="400.9" y="277.7">start</text>
<text x="432" y="277.3">lenght</text>
<text x="469.2" y="277.7">start</text>
<text x="502.3" y="277.3">lenght</text>
<text x="396.8" y="284.3">85.636 in</text>
<text x="429.8" y="284.3">87.636 in</text>
<text x="465.1" y="284.3">86.136 in</text>
<text x="501.3" y="284.3">77.96 in</text>
<text x="142" y="298.8">32.084</text>
<text x="142" y="303.6">30.584</text>
<text x="144.3" y="377.8">7.220</text>
<text x="144.3" y="382.5">5.720</text>
<text x="418.8" y="392.4">0.02 in</text>
<text x="200.3" y="400.7">0.000</text>
<text x="106.3" y="403">1.438</text>
<text x="386.7" y="411.6">5.00 in</text>
<text x="431.3" y="411.1">1:8</text>
<text x="516.9" y="411.1">1/1</text>
</g>
<g font-size="3.9">
<text x="368.8" y="404.5">LD:6.125 in / RD:12.00 in</text>
<text x="418.4" y="403.6">L:Outswing / R:Outswing</text>
<text x="467.2" y="403.6">L:right-hand hinging / R:right-hand hinging</text>
</g>
<g font-size="3.5">
<text x="495.1" y="142.4">Reference</text>
<text x="495.2" y="147.5">- Only machine if displayed.</text>
<text x="428.7" y="302.1">Only machine if displayed.</text>
<text x="428.7" y="307.2">measured from the bottom edge of the stile panel</text>
<text x="350.8" y="373.6">ORDER NUMBER</text>
<text x="350.8" y="379.9">COMPONENT ID</text>
<text x="350.8" y="386.1">SERIES</text>
<text x="350.8" y="392.2">TOLERANCE</text>
<text x="272.8" y="398.4">Only machine if displayed.</text>
<text x="369.6" y="398.4">CLEARANCE</text>
<text x="430.4" y="397.8">SWING</text>
<text x="494.5" y="397.6">HINGE</text>
<text x="272.8" y="403.5">Solid circles : machine on the front side</text>
<text x="350.8" y="404.5">FLOOR</text>
<text x="272.7" y="408.6">Broken circles: machine on the back side</text>
<text x="350.8" y="410.5">CEILING</text>
<text x="417.5" y="410.9">SCALE</text>
<text x="452.1" y="410.9">WEIGHT</text>
<text x="502.9" y="410.9">SHEET</text>
</g>
</svg>
